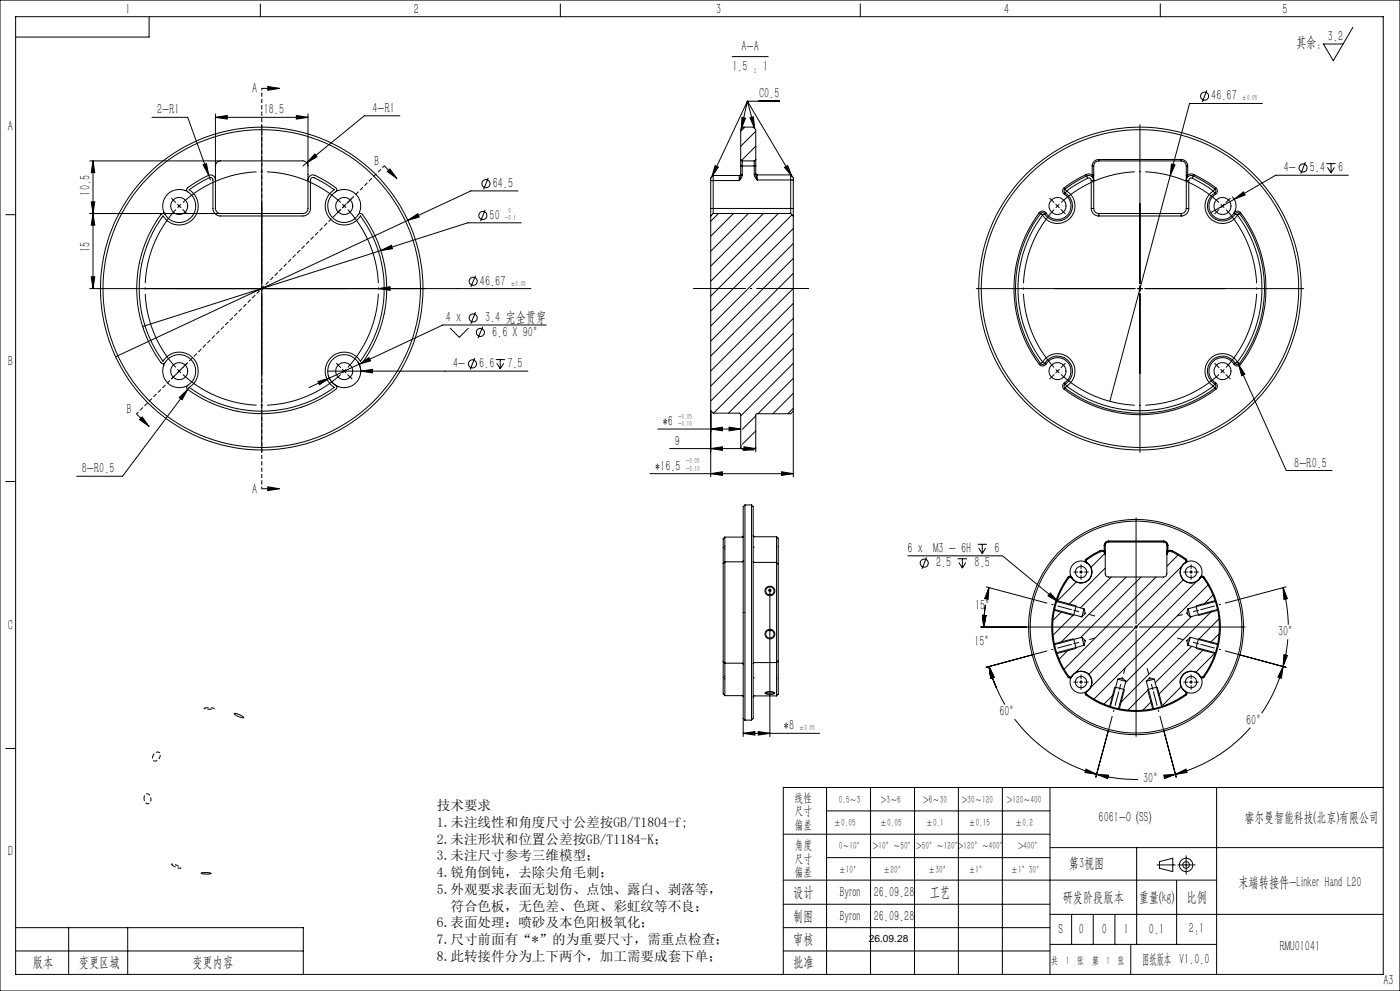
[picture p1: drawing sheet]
<svg xmlns="http://www.w3.org/2000/svg" width="420mm" height="297mm" viewBox="0 0 420 297" stroke-linecap="round" stroke-linejoin="round" font-family="sans-serif">
<g fill="none" stroke="#000" stroke-width=".3">
<path d="M0 0h420v297h-420zM4.7 5h410.3v287h-410.3zM44.7 5v6.1h-40M78.1 1.2v3.8M168.1 1.2v3.8M219.7 17h10.7M258.1 1.2v3.8M348.1 1.2v3.8M405.9 8.2l-5.9 10-3-5h5.9M45.6 35.2h10.7l6.3 17.3M64.6 34.1v19.8M64.6 35.2l3.6-.6v1.1z"/>
<path d="M64.6 35.2h27.8M78.5 37.4v47.6M78.5 26.5h5.3M80.3 25.9l3.5 .6-3.5 .6zM88.9 34.6l3.5 .6-3.5 .5zM92.4 34.1v19.8M120 34.7h-10.7l-17.3 14.1M222.6 35.2l1.1 .2-1.3 3.3zM223.4 38.1l-1.2 1.2M224.2 30.3h.1M224.2 30.3h9.6M224.2 30.3l2.2 8.3"/>
<path d="M224.2 30.3l-10.7 22.7M224.2 30.3l13.4 22.6M224.2 30.3l-1.8 8.4M225 35.3l1-.3 .4 3.6zM226.7 39.3l-4.5 4.5M342 37.4v47.6M362.1 27.1l-1.4 3.4M378.7 31h-21.8l-23.9 89.3M26.9 48.2h64a1.51 1.51 0 0 1 1.5 1.5M27.9 48.2l.5 3.5h-1zM27.9 48.2v38.3M51.4 59.4l1.3 1.3"/>
<path d="M56.1 57.2a5.2 5.2 0 0 0-5.8 1 5.2 5.2 0 0 0-1.1 5.8M60.9 49.4l1-.4 .7 3.5zM62.6 52.5l.5 1.4M64.6 53.9a1.64 1.64 0 0 0-1.1-1.5 1.64 1.64 0 0 0-1.8 .6l-1.6 .8a12.1 12.1 0 0 0-4.1 2.9l.1 .6a5 5 0 0 1 1.2 7.9 5 5 0 0 1-8-1.1l-.5-.1a22.4 22.4 0 0 0-5.1 8.6 37.1 37.1 0 0 0 4.9 36.3h.7a5 5 0 0 1 8-1.2 5 5 0 0 1-1.2 8v.7l.2 .3M64.6 53.9v8.6a1.57 1.57 0 0 0 1.5 1.5M66.1 48.2a1.57 1.57 0 0 0-1.5 1.5M92 48.8l-1.1 .9M92.4 53.9a1.67 1.67 0 0 1 1.1-1.5 1.67 1.67 0 0 1 1.9 .6l1.5 .8a11.9 11.9 0 0 1 4.1 2.9l-.1 .6a5 5 0 0 0-1.1 7.9 5 5 0 0 0 7.9-1.1l.7-.1a37.1 37.1 0 0 1 0 44.9l-.5 .1-.4-.3M92.4 53.9v8.6a1.51 1.51 0 0 1-1.5 1.5h-64M94.4 46.1l.7 .9-3.1 1.8zM101 57.2a5.2 5.2 0 0 1 5.8 1 5.2 5.2 0 0 1 1 5.8M105.6 59.4l-1.3 1.3"/>
<path d="M115.3 49.7l3.8 3.8M116.2 51.4l.8-.8 2.1 2.9zM146.5 53.3l-1.4 3.5M155.4 57.2h-14.1l-19 8.8M213.2 54.1v8.4M213.2 54.1h8.6M214 52.6v11.4M214 52.6l-.8 .7v.8M214 52.6h7.8M214.5 49.6l1 .5-2 2.9zM221.8 52.6v1.5M222.2 52.1l-.4 .5"/>
<path d="M222.2 47.8l.5 .4M222.2 49.7h.5M222.2 47.8v1.9M222.2 52.5l-.4 1.6M222.2 52.5h.5M222.2 47.8v-8.9l.8-.8h3l.7 .8v8.9M222.2 49.7v2.8M222.7 48.2v1.5M222.7 52.5l-.4 1-.5 .6M222.7 48.2h3.6M222.7 49.7h3.6M222.7 49.7v2.8"/>
<path d="M226.3 48.2v1.5M226.3 49.7h.4M226.3 52.3h.4M226.3 52.3l.4 1 .5 .6M226.3 49.7v2.6M226.7 52l.5 .4M226.7 47.8l-.4 .4M226.7 47.8v1.9M226.7 52.3l.5 1.6M226.7 43.8l-4.3 4.4M226.7 49.7v2.6M227.2 52.4v1.5"/>
<path d="M227.2 52.4h10M227.2 53.9h10.8M235.3 50.2l1-.6 1.3 3.3zM237.2 52.4v11.6M237.2 52.4l.8 .8v.7M238 53.9v8.6M314.9 59.4l1.3 1.3M319.3 56.3l.2 .4M319.3 56.3a1.19 1.19 0 0 0 0 2M319.3 58.3a4 4 0 0 1 .8 6.3 4 4 0 0 1-6.3-.8M319.5 56.7a.76 .76 0 0 0 .1 1.2M319.5 56.7l.5 .6"/>
<path d="M319.6 57.9a4.5 4.5 0 0 1 .8 7 4.5 4.5 0 0 1-7-.8M319.6 57.9l-.3 .4M320 57.3a5.2 5.2 0 0 1 1 8.1 5.2 5.2 0 0 1-8.2-1M320 57.3l-.4 .6M325.8 52.3l.2 .4M325.8 52.3a1.79 1.79 0 0 1 1.9 .2M325.8 52.3l-3.4 1.8-3.1 2.2M326 52.7a1.53 1.53 0 0 1 2.1 1.4M326 52.7l-2.5 1.3-4 2.7M326 52.7l.3 .7M326.3 53.4a.79 .79 0 0 1 1.1 .7M326.3 53.4l-3.3 1.8-3 2.1"/>
<path d="M327.4 54.1h.7M327.4 54.1v8.4M327.7 52.5l.4 1.6M327.7 52.5h.4M327.7 49.7h.4M327.7 49.7v2.8M328.1 52.5v1.6M328.1 49.7v2.8M328.1 54.1v8.4M329.6 48.2a1.51 1.51 0 0 0-1.5 1.5M329.6 47.8a1.93 1.93 0 0 0-1.9 1.9M329.6 47.8v.4"/>
<path d="M329.6 48.2h24.8M329.6 47.8h24.8M351.4 49.1l1.1 .3-1.5 3.3zM354.4 47.8a1.93 1.93 0 0 1 1.9 1.9M354.4 47.8v.4M354.4 48.2a1.57 1.57 0 0 1 1.5 1.5M355.9 52.5h.4M355.9 52.5v1.6M355.9 49.7h.4M355.9 54.1h.7M355.9 49.7v2.8M355.9 54.1v8.4"/>
<path d="M356.3 52.5l-.4 1.6M356.3 49.7v2.8M356.6 54.1v8.4M357.7 53.4l3.3 1.8 3 2.1M357.7 53.4a.77 .77 0 0 0-1.1 .7M358 52.7l2.5 1.3 4 2.7M358 52.7a1.49 1.49 0 0 0-2.1 1.4M358 52.7l-.3 .7M358.2 52.3a1.85 1.85 0 0 0-1.9 .2M358.2 52.3l-.2 .4M358.2 52.3l2.6 1.4 3.9 2.6M364 57.3a5.2 5.2 0 0 0-1 8.1 5.2 5.2 0 0 0 8.2-1"/>
<path d="M364 57.3l.4 .6M364.4 57.9a4.5 4.5 0 0 0-.8 7 4.5 4.5 0 0 0 7-.8M364.4 57.9l.2 .4M364.5 56.7a.74 .74 0 0 1-.1 1.2M364.5 56.7l-.5 .6M364.6 58.3a4.1 4.1 0 0 0-.7 6.3 4.1 4.1 0 0 0 6.3-.8M364.7 56.3a1.17 1.17 0 0 1-.1 2M364.7 56.3l-.2 .4M369.1 59.4l-1.3 1.3M369.7 58.9a4.1 4.1 0 0 1 .5 4.9M370.2 59.7l2.8-2.2 .6 .9zM370.2 59.7l-7 4"/>
<path d="M391.6 48.6l-1.4 3.5M397.9 49h2.8M398.3 50.2l1 1.6M399.3 49v2.8M400.3 50.2l-1 1.6M404.5 52.5h-21.8l-12.5 7.2M1.7 64.3h3M27.4 60.5h1l-.5 3.5zM27.9 64l.5 3.5h-1zM41.8 79h.1M42.9 74.6h.1M48.9 64.7a5.7 5.7 0 0 0 8.9 1.1 5.7 5.7 0 0 0-1-8.9l2.1-1.5a11.9 11.9 0 0 1 4.5-2.2l.5 .7v8.6a2.29 2.29 0 0 0 2.2 2.2h24.8a2.23 2.23 0 0 0 2.2-2.2v-8.6a.75 .75 0 0 1 1.1-.6l3.9 2.1 2.2 1.5a5.7 5.7 0 0 0-1.1 8.8 5.7 5.7 0 0 0 8.9-1 36.9 36.9 0 0 1 0 43.6 5.7 5.7 0 0 0-8.9-1.1 5.7 5.7 0 0 0 1.1 8.9 36.8 36.8 0 0 1-43.5 0 5.7 5.7 0 0 0 1-8.9 5.7 5.7 0 0 0-8.9 1.1 36.9 36.9 0 0 1 0-43.6z"/>
<path d="M53.2 61.2l1.1 1.1M54.3 61.2l-1.1 1.1M54.8 62.8l1.3 1.3M102.2 62.8l-1.3 1.3M102.7 61.2l1.1 1.1M103.8 61.2l-1.1 1.1M114.1 74.6h.1M114.2 75.1l3.2-1.6 .4 1zM114.2 75.1l-71.4 22.8M115.3 78.9v.1M122.3 66l3-1.9 .5 .9zM122.3 66l-87.6 40.9"/>
<path d="M145.6 62.9l-1.4 3.4M156.4 66.8h-16.1l-26.1 8.3M213.2 62.5v2.2M213.2 64.7v78.2M213.2 62.5h24.8M214 64h23.2M214 64l-.8 .7M215.5 64l-2.3 2.3M220 64l-6.8 6.8M224.5 64l-11.3 11.3M229 64l-15.8 15.8M233.5 64l-20.3 20.3"/>
<path d="M237.2 64l.8 .7M237.6 64.4l-24.4 24.4M238 62.5v2.2M238 68.5l-24.8 24.7M238 73l-24.8 24.7M238 77.5l-24.8 24.7M238 64.7v78.2M311.8 63.7l.4 .3M311.8 63.7a1.2 1.2 0 0 1 2 .1M311.8 63.7a37.8 37.8 0 0 0 0 45.5M312.2 64a37.3 37.3 0 0 0 0 45M312.2 64a.74 .74 0 0 1 1.2 .1"/>
<path d="M312.2 64l.6 .4M312.8 64.4a36.6 36.6 0 0 0 0 44.1M313.4 64.1l-.6 .3M313.8 63.8l-.4 .3M316.7 61.2l1.1 1.1M317.8 61.2l-1.1 1.1M318.3 62.8l1.3 1.3M327.4 62.5a2.23 2.23 0 0 0 2.2 2.2M327.4 62.5h.7M328.1 62.5a1.51 1.51 0 0 0 1.5 1.5M329.6 64.7h24.8M329.6 64h24.8"/>
<path d="M329.6 64v.7M354.4 64v.7M355.9 62.5a1.57 1.57 0 0 1-1.5 1.5M355.9 62.5h.7M356.6 62.5a2.29 2.29 0 0 1-2.2 2.2M365.7 62.8l-1.3 1.3M366.2 61.2l1.1 1.1M367.3 61.2l-1.1 1.1M370.2 63.8l.4 .3M370.6 64.1l.6 .3M371.2 64.4a36.7 36.7 0 0 1 0 44.1M371.8 64a37.3 37.3 0 0 1 0 45"/>
<path d="M371.8 64a.74 .74 0 0 0-1.2 .1M371.8 64l-.6 .4M372.2 63.7a37.8 37.8 0 0 1 0 45.5M372.2 63.7l-.4 .3M372.2 63.7a1.17 1.17 0 0 0-2 .1M26.9 86.5h132.4M27.4 83h1l-.5 3.5zM41.7 94h.1M42.9 98.4h.1M78.5 85.7v1.5M78.5 88v47.6M113.5 86.5l3.5-.6v1.1z"/>
<path d="M114.1 98.4h.1M115.3 94h.1M135 98.3l2.8 2.8 2.7-2.8M142.7 82.6l-1.4 3.4M142.7 93.6l-1.4 3.4M144.8 97.9l-1.4 3.4M163.9 97.4h-31l-34.1 15.9M238 81.9l-24.8 24.8M238 86.5l-24.8 24.7M238 90.9l-24.8 24.8M238 95.4l-24.8 24.8M238 99.9l-23.9 23.9"/>
<path d="M292.9 86.5h47.6M341.2 86.5h1.6M342 85.7v1.5M342 88v47.6M343.5 86.5h47.6M49.2 108.9a5.2 5.2 0 0 0 1.1 5.8 5.2 5.2 0 0 0 5.8 1.1M52.7 112.3l-1.3 1.3M53.2 110.7l1.1 1.1M53.8 119.2l2.5-2.5-1.7 3.1zM54.3 110.7l-1.1 1.1M56.1 108.9l-1.3 1.3M56.3 116.7l-19.5 26h-13.8"/>
<path d="M56.8 116.1l-.5 .6M95.4 114.3l3.4-1-3 2zM98.3 111.2h60.1M98.5 112.4l.4 1.2 .8 1 1.8 1.2M98.8 113.3l-6.1 2.9M100.9 108.9l1.3 1.3M101 115.8h.5M102.7 110.7l1.1 1.1M103.8 110.7l-1.1 1.1M104.3 112.3l1.3 1.3M107.2 108.3l.7 1.1M107.5 108.7a5 5 0 0 0-7.9-.8 5 5 0 0 0 1.3 7.8l.1 .5a25.2 25.2 0 0 1-10.3 5.8 37.5 37.5 0 0 1-34.4-5.3"/>
<path d="M107.5 108.7l.7 1.8-.1 1.7M107.7 109.1l3-1.9 .5 1zM107.8 108.9l.1 .5M107.9 109.4a5 5 0 0 1-1.1 5.3 5 5 0 0 1-5.3 1.1M108.2 111.2l3.5-.5v1.1zM142.4 107.3l-1.4 3.5M148.7 107.8h2.8M149 108.9l1.1 1.6M150.1 107.8v2.7M151.1 108.9l-1 1.6M238 104.4l-19.5 19.4M238 108.9l-15.8 15.8"/>
<path d="M238 113.4l-10.6 10.6M238 117.9l-6.1 6.1M312.2 109l-.4 .2M312.8 108.5a5.2 5.2 0 0 1 8.2-1 5.2 5.2 0 0 1-1 8.2M312.8 108.5l.6 .4M312.8 108.5l-.6 .5M313.4 108.9a4.5 4.5 0 0 1 7-.8 4.5 4.5 0 0 1-.8 7M313.4 108.9a.76 .76 0 0 1-1.2 .1M313.4 108.9l.4 .2M313.8 109.1a4 4 0 0 1 6.3-.7 4 4 0 0 1-.8 6.3M313.8 109.1a1.2 1.2 0 0 1-2 .1M316.2 112.3l-1.3 1.3"/>
<path d="M316.7 110.7l1.1 1.1M317.8 110.7l-1.1 1.1M319.3 116.7a37.7 37.7 0 0 0 45.4 0M319.3 114.7l.3 .4M319.3 114.7a1.19 1.19 0 0 0 0 2M319.5 116.3a37.3 37.3 0 0 0 45 0M319.5 116.3l-.2 .4M319.6 115.1a.76 .76 0 0 0-.1 1.2M319.6 115.1l.4 .6M319.6 108.9l-1.3 1.3M320 115.7a36.6 36.6 0 0 0 44 0M320 115.7l-.5 .6"/>
<path d="M364 115.7l.5 .6M364.4 115.1a.74 .74 0 0 1 .1 1.2M364.4 115.1l-.4 .6M364.4 108.9l1.3 1.3M364.5 116.3l.2 .4M364.6 114.7l-.2 .4M364.6 114.7a1.17 1.17 0 0 1 .1 2M366.2 110.7l1.1 1.1M367.3 110.7l-1.1 1.1M367.8 112.3l1.3 1.3M370.2 109.1a4.1 4.1 0 0 0-6.3-.7 4.1 4.1 0 0 0 .7 6.3M370.2 109.1a1.17 1.17 0 0 0 2 .1"/>
<path d="M370.6 108.9a.76 .76 0 0 0 1.2 .1M370.6 108.9a4.5 4.5 0 0 0-7-.8 4.5 4.5 0 0 0 .8 7M370.6 108.9l-.4 .2M371.2 108.5a5.2 5.2 0 0 0-8.2-1 5.2 5.2 0 0 0 1 8.2M371.2 108.5l.6 .5M371.2 108.5l-.6 .4M371.2 108.5l.3 .7M371.5 109.2l2 2.9-1 .5zM371.5 109.2l14.4 31.8h13.7M371.8 109l.4 .2M41 124l3.7 3.8M41.8 125.7l.9-.7 2 2.8z"/>
<path d="M66.6 122.1h.1M71 123.2h.1M86 123.2v.1M90.4 122.1h.1M197.3 128.6h24.9M200.9 134.4h25.8M213.2 123.1l.8 .7 8 .1 .2 .3v9.9l.8 .8h3l.7-.8M213.2 128.6l3.5-.6v1.1zM213.2 134.4l3.5-.5v1.1zM218.7 128l3.5 .6-3.5 .5zM222.2 133.6h.1M223.2 133.9l3.5 .5-3.5 .6z"/>
<path d="M226.7 124.6l-4 4.1M226.7 129.1l-4 4M238 123.2l-.8 .8-10.4 .1-.1 11.3M238 122.4l-1.6 1.6M1.7 144.3h3M78.5 146.5h5.3M80.3 145.9l3.5 .6-3.5 .5zM195 142h43M213.2 142l3.5-.6v1.1zM223.5 151.3v64.5M223.5 151.3a1.88 1.88 0 0 0-.5 2.1v61.9M223.5 151.3h2"/>
<path d="M225.5 151.3v64.5M225.5 151.3a1.96 1.96 0 0 1 .5 2.1v60.4a1.96 1.96 0 0 1-.5 2M234.5 141.4l3.5 .6-3.5 .5zM340.8 155.2v31.7M217 168.9v29.4M217.5 168.4v30.4M217.5 161v7.4M217.5 161l-.5 .5v7.4M217.5 168.4l-.5 .5M223 168.1l-.2 .3h-5.3M223 160.7l-.2 .3h-5.3M226 168.3l.2 .3h6.8"/>
<path d="M226 160.6l.2 .3h6.8M226 164h.3M230.5 178.2h1M230.5 176.9h1M230.6 176.6l.7 .7M231 176.4v44.4M231.3 176.6l-.7 .7M233 168.6v30M233 160.9v7.7M233 160.9l.5 .5v7.6M233 168.6l.5 .4M233.5 169v29.1"/>
<path d="M272.3 166.6h28.4l16.8 13.8M278 167l-1.4 3.5M287.3 167.5h2.8M287.7 168.6l1 1.6M288.7 167.5v2.7M289.7 168.6l-1 1.6M293.3 163.1h2.8M293.6 164.2l1.1 1.7M294.7 163.1v2.8M295.7 164.2l-1 1.7M295.7 175.9l14.2 3.7M296.7 176.1l-.3 3.5-1-.2z"/>
<path d="M296.7 176.1l-.8 3.4M315.1 177.7l2.4 2.7-3.1-1.8zM320.4 173a25.3 25.3 0 0 0 0 29.9M320.4 173l.3 .1M320.7 173.1a.47 .47 0 0 1 .8 .1M320.7 173.1a25.6 25.6 0 0 0-3.7 7.2M321.2 172.6l-.8 .4M321.2 172.6l.1 .2M321.3 172.8l.3 .3M321.3 172.8v.2M321.6 173.1l-.1 .1M322.1 171.4h1.2"/>
<path d="M322.9 174.4l-5.9 5.9M323.8 171.4h1M324.3 169.2v1.2M324.3 171v.9M324.3 172.4v1.2M325.3 171.4h1.2M325.5 168.4h.2M325.5 168.4a3.3 3.3 0 0 0-3.5 .7 3.3 3.3 0 0 0-.8 3.5M325.7 168.4l.3 .3M325.7 168.4h.1M325.8 167.6l-.3 .8M325.8 167.6l.2 .2"/>
<path d="M326 167.8a.51 .51 0 0 0 0 .8M326 168.7a3.2 3.2 0 0 1 .6 5 3.2 3.2 0 0 1-5-.6M326 168.6a3.3 3.3 0 0 1 .6 5.2 3.3 3.3 0 0 1-5.1-.6M326 168.6v.1M330 165.1l.7-.2 .6 .2M330 165.1l.1 .2M330 165.1l-4.2 2.5M330.1 165.3a1 1 0 0 1 1.5 .9M330.1 165.3l-4.1 2.5M331.3 165.1l.3 1.1M331.3 165.1h.3M331.3 163.4h.3"/>
<path d="M331.3 163.4v1.7M331.5 165.8l-4.2 4.2M331.6 166.2v5.7a.96 .96 0 0 0 1 1h16.5a.96 .96 0 0 0 1-1v-5.7M331.6 165.1v1.1M331.6 170.2l-11 11M331.6 163.4v1.7M332.6 162.1a1.33 1.33 0 0 0-1.3 1.3M332.6 162.1v.4M332.6 162.5a.96 .96 0 0 0-1 .9M332.6 162.1h16.5M332.6 162.5h16.5M333.4 172.9l-9.3 9.3"/>
<path d="M337.9 172.9l-19.9 19.9M342.3 172.9l-18.1 18.2M346.8 172.9l-27.6 27.7M349.1 162.1a1.33 1.33 0 0 1 1.3 1.3M349.1 162.1v.4M349.1 162.5a.96 .96 0 0 1 1 .9M350.1 165.1h.3M350.1 165.1v1.1M350.1 163.4h.3M350.1 163.4v1.7M350.4 165.1l-.3 1.1M350.4 163.4v1.7"/>
<path d="M351.5 165.3l4.1 2.5M351.5 165.3a.97 .97 0 0 0-1.4 .9M351.6 165.1l-.6-.2-.6 .2M351.6 165.1l-.1 .2M351.6 165.1l4.2 2.5M353.4 166.3l-3.3 3.4M354.4 169.8l-31.7 31.7M355 173.8l-28.4 28.3M355.1 171.4h1.2M355.6 168.6a3.3 3.3 0 0 0-.6 5.2 3.3 3.3 0 0 0 5.1-.6M355.6 168.6v.1M355.6 167.8l.2 .5-.2 .3"/>
<path d="M355.6 168.7a3.2 3.2 0 0 0-.6 5 3.2 3.2 0 0 0 5-.6M355.8 167.6l-.2 .2M355.8 167.6l.3 .8M356 168.4h-.2M356 168.4l-.4 .3M356 168.4h.1M356.1 168.4a3.3 3.3 0 0 1 3.5 .7 3.3 3.3 0 0 1 .8 3.5M356.8 171.4h1M357.3 169.2v1.2M357.3 171v.9M357.3 172.4v1.2M358.3 171.4h1.2"/>
<path d="M358.9 174.3l-31.7 31.8M360 173.1l.1 .1M360.4 172.8l-.4 .3M360.4 172.8v.2M360.4 172.6v.2M360.4 172.6l.8 .4M361 173.1a.51 .51 0 0 0-.9 .1M361 173.1a24.3 24.3 0 0 1 3.6 7.2M361.2 173l-.2 .1M361.2 173a25.3 25.3 0 0 1 0 29.9M362.4 175.3l-34.2 34.2M363.9 178.3l-2.9 3"/>
<path d="M384.9 176.1l1.3 3.3-1 .2zM384.9 176.1l1.2 6 .4 5.2M385.9 175.9l-14.1 3.7M217 198.3v7.9a2.51 2.51 0 0 0 .5 2.3M217 198.3l.5 .5M217.5 198.8h5.2l.3 .3M217.5 198.8v9.7M230.5 188.9h1M233 198.6h-6.8l-.2 .3M233 198.6v10M233.5 198.1v8.3a2.12 2.12 0 0 1-.5 2.2M233.5 198.1l-.5 .5"/>
<path d="M294.1 187.9h45.7M294.7 184.4l1.1 .1-.7 3.4zM295.3 183.8l-.2 4.1M295.6 181.3l-.5 6.6M296.7 199.7l1.5 3.2-1 .4zM296.7 199.7l2.2 6.4M296.7 199.7l2 5.9 2.8 5.6M309.9 196.2l-14.2 3.8M316.3 192.9l5.8-1.5 .6 2.2 .2 .7-5.8 1.6M316.4 193.2l.6 2.4M316.4 182.7a24.8 24.8 0 0 0 0 10.5M316.4 182.7l8.2 2.2"/>
<path d="M317 180.3l-.6 2.4M317 195.6a25.6 25.6 0 0 0 3.7 7.1M317 180.3l8.2 2.2M317.1 180l5.8 1.6-.2 .6-.6 2.3-5.8-1.6M318.6 183.3l-2.7 2.6M320.6 194.6l-2.9 3M322.1 184.2l-6.2 6.2M324.6 191l.6 2.4M324.6 191l-8.2 2.2M324.6 191l1 1-.4 1.4M325.2 182.5l-.6 2.4M325.2 193.4l-8.2 2.2"/>
<path d="M325.2 182.5l.4 1.4-1 1M340.3 187.9h1M340.8 187.4v1.1M340.8 188.9v31.8M341.8 187.9h31.8M356.4 182.5l.7 2.4M356.4 193.4l8.2 2.2M356.4 182.5l-.4 1.4 1.1 1M357.1 191l-.7 2.4M357.1 191l8.2 2.2M357.1 191l-1.1 1 .4 1.4M357.4 184.8l-19.8 19.8"/>
<path d="M357.5 193.7l-10.9 10.9M361 194.7l-13.5 13.5M363.6 183.1l-27.6 27.6M364.5 180l-5.7 1.6 .4 1.6 .4 1.3 5.7-1.6M364.6 180.3l.7 2.4M364.6 195.6a24.3 24.3 0 0 1-3.6 7.1M364.6 195.6l-5.9 5.9M364.6 180.3l-8.2 2.2M365.3 193.2l-.7 2.4M365.3 182.7a26.4 26.4 0 0 1 0 10.5M365.3 182.7l-8.2 2.2M365.3 192.9l-5.7-1.5-.4 1.3-.4 1.6 5.7 1.6"/>
<path d="M365.7 185.5l-6.1 6.2M365.7 190l-2.6 2.6M371.8 196.2l14.1 3.8M384.9 199.7l-.5 3.6-1-.4zM384.9 199.7a44.6 44.6 0 0 1-6.4 14M385.2 196.2l1 .3-1.3 3.2zM386.3 191.6l-.5 4.1-.9 4M70.3 213.9l1.8 .4 1 .7-1.5-.2-1-.6zM217.5 208.5h5.3l.2 .3M223 219.8l3.5-.6v1.1zM223 215.3l.5 .5M223 215.3v5.5"/>
<path d="M223 219.8h22.9M223.5 215.8h2M226 203.1h.3M227.5 219.2l3.5 .6-3.5 .5zM229.5 207.6a3 3 0 0 1 3 .1 3.3 3.3 0 0 1-3 0zM229.8 207.6a1.98 1.98 0 0 1 2.4 .2l-.2 .1a2.18 2.18 0 0 1-2.2-.3zM233 208.6h-6.7l-.3 .3M304.4 215.5a45.5 45.5 0 0 0 24.6 16.6M320.4 202.9l.8 .3M320.7 202.7l-.3 .2M321.2 203.2a3.3 3.3 0 0 0 .8 3.6 3.3 3.3 0 0 0 3.5 .7M321.3 202.9v.2"/>
<path d="M321.3 203.1l-.1 .1M321.5 202.7a.47 .47 0 0 1-.8 0M321.5 202.7a3.3 3.3 0 0 1 5.1-.6 3.3 3.3 0 0 1-.6 5.2M321.5 202.7h.1M321.6 202.7l-.3 .4M321.6 202.7a3.2 3.2 0 0 1 5-.5 3.2 3.2 0 0 1-.6 5M322.1 204.4h1.2M323.8 204.4h1M324.3 202.2v1.2M324.3 203.9v1M324.3 205.4v1.2M325.3 204.4h1.2"/>
<path d="M325.5 207.5l.3 .8M325.5 207.5h.2M325.8 207.5h-.1M325.8 208.3a25.3 25.3 0 0 0 30 0M326 208.1a25.6 25.6 0 0 0 7.1 3.6M326 207.2l-.3 .3M326 207.2v.1M326 208.1l-.2 .2M326 207.3a.47 .47 0 0 0 0 .8M332.5 218.9l-3.8 14.1M332.9 211.7l1.5-5.8 2 .5 .9 .3-1.5 5.7M333.1 211.7l2.5 .7"/>
<path d="M334.1 208.1l-2.9 2.9M335.4 203.5l2.3 .7M335.4 203.5l-2.3 8.2M335.4 203.5l1.3-.3 1 1M335.6 212.4a24.8 24.8 0 0 0 10.5 0M337.7 204.2l-2.1 8.2M343.9 204.2l2.2 8.2M344.5 206.6l2.7-.7 1.5 5.8M344.5 206.7l-6.1 6.1M344.5 206.6l-.2 .1 1.5 5.7M345.5 210.2l-2.7 2.7M346.3 203.5l-2.4 .7"/>
<path d="M346.3 203.5l2.2 8.2M346.3 203.5l-1.4-.3-1 1M348.5 211.7l-2.4 .7M349.1 218.9l3.8 14.1M354.3 205.8l-5.8 5.9M355.1 204.4h1.2M355.6 207.3l.2 .2-.2 .6M355.6 208.1a25.2 25.2 0 0 1-7.1 3.6M355.6 207.2l.4 .3M355.6 207.2v.1M355.6 208.1l.2 .2M355.8 207.5h.2"/>
<path d="M356 207.5h.1M356.1 207.5l-.3 .8M356.8 204.4h1M357.3 202.2v1.2M357.3 203.9v1M357.3 205.4v1.2M358.3 204.4h1.2M360 202.7l.4 .4M360 202.7a3.2 3.2 0 0 0-5-.5 3.2 3.2 0 0 0 .6 5M360.1 202.7a.51 .51 0 0 0 .9 0M360.1 202.7a3.3 3.3 0 0 0-5.1-.6 3.3 3.3 0 0 0 .6 5.2M360.1 202.7h-.1"/>
<path d="M360.4 202.9v.2M360.4 203.1v.1M360.4 203.2a3.3 3.3 0 0 1-.8 3.6 3.3 3.3 0 0 1-3.5 .7M361 202.7l.2 .2M361.2 202.9l-.8 .3M375.1 218.1a45.7 45.7 0 0 1-22.5 14M1.7 224.3h3M248 236v56M261.2 236v56M274.4 236v56M287.5 236v56M300.7 236v56"/>
<path d="M315 236v56M325.8 230.5l3.2 1.6-3.5-.6zM329 232.1l3.5 .2-.2 1.1zM329 232.1l6.6 1.2 5.8 .3M349.1 232.3l3.5-.2-3.2 1.3zM352.6 232.1l-2 .4M352.6 232.1l3.2-1.6 .3 1zM365 236v56M415 236h-180v56M235 250h80M248 257h67M248 243h67"/>
<path d="M315 254h100M341 254v29M4.7 278h86.3v14M20.6 278v14M38.3 278v14M60.3 261.7l1.4-.2 1.6 .3-1.7 .2zM235 263.8h130M235 278h80M235 271h80M315 274h100M321.5 274v9M328 274v9"/>
<path d="M334.5 274v9M353 264v19M4.7 285h86.3M235 285h80M315 283h50M339.2 283v9"/>
<circle cx="361.4" cy="28.8" r="1.21"/>
<circle cx="145.8" cy="55" r="1.21"/>
<circle cx="390.9" cy="50.3" r="1.22"/>
<circle cx="53.8" cy="61.7" r="2.55"/>
<circle cx="103.3" cy="61.7" r="2.56"/>
<circle cx="144.9" cy="64.6" r="1.22"/>
<circle cx="317.2" cy="61.7" r="2.55"/>
<circle cx="366.7" cy="61.7" r="2.55"/>
<circle cx="78.5" cy="86.5" r="48.4"/>
<circle cx="78.5" cy="86.5" r="47.6"/>
<circle cx="141.9" cy="84.3" r="1.21"/>
<circle cx="141.9" cy="95.3" r="1.21"/>
<circle cx="144.1" cy="99.6" r="1.21"/>
<circle cx="342" cy="86.5" r="47.6"/>
<circle cx="342" cy="86.5" r="48.4"/>
<circle cx="53.8" cy="111.2" r="2.55"/>
<circle cx="103.3" cy="111.2" r="2.56"/>
<circle cx="141.7" cy="109.1" r="1.21"/>
<circle cx="317.2" cy="111.2" r="2.55"/>
<circle cx="366.7" cy="111.2" r="2.55"/>
<circle cx="231" cy="177.1" r="1.23"/>
<circle cx="231" cy="177.1" r="1.48"/>
<circle cx="277.3" cy="168.8" r="1.21"/>
<circle cx="324.3" cy="171.4" r="1.7"/>
<circle cx="357.3" cy="171.4" r="1.71"/>
<circle cx="231" cy="190.1" r="1.23"/>
<circle cx="231" cy="190" r="1.48"/>
<circle cx="340.8" cy="188" r="32.2"/>
<circle cx="340.8" cy="187.9" r="31.8"/>
<circle cx="324.3" cy="204.4" r="1.69"/>
<circle cx="357.3" cy="204.4" r="1.7"/>
</g>
<path d="M52.7 62.8a35 35 0 0 0 0 47.3M102.2 60.7a35 35 0 0 0-47.3 0M316.2 62.8a35 35 0 0 0 0 47.3M365.7 60.7a35 35 0 0 0-47.4 0M54.9 112.3a35 35 0 0 0 47.3 0M104.3 110.1a35 35 0 0 0 0-47.3M318.3 112.3a35 35 0 0 0 47.4 0M367.8 110.1a35 35 0 0 0 0-47.3" fill="none" stroke="#000" stroke-width=".3" stroke-dasharray="30.5 1.3 .6 1.3" stroke-dashoffset="6.1" stroke-linecap="butt"/>
<g fill="none" stroke="#0a0605" stroke-width=".3">
<path d="M347.1 259.2h5.5M347.8 258.2l4-1v4l-4-1zM353.3 259.2h5.2M355.8 256.5v5.5"/>
<circle cx="355.8" cy="259.2" r="1"/>
<circle cx="355.8" cy="259.2" r="2"/>
</g>
<path d="M41 124l74.3-74.3M45.9 226.6a1 1 0 0 0 .3 1.4 1 1 0 0 0 1.4-.5 1.13 1.13 0 0 0 .6-1.2 1.13 1.13 0 0 0-1.1-.9l-.8 .4-.4 .8" fill="none" stroke="#000" stroke-width=".3" stroke-dasharray="1.3 .6" stroke-dashoffset=".5" stroke-linecap="butt"/>
<path d="M61.7 212.1l-.4 .2 1.4 .3 1.6-.2-1-.3h-1.6M43.2 239.2a1.14 1.14 0 0 0 .4 1.4 1.14 1.14 0 0 0 1.4-.1 1.58 1.58 0 0 0-1.1-2.5l-.5 .4-.2 .8" fill="none" stroke="#000" stroke-width=".3" stroke-dasharray="1.3 .6" stroke-dashoffset=".4" stroke-linecap="butt"/>
<path d="M51.8 259.4l.9 .4a1.36 1.36 0 0 0 1.5 .3l-1.1-.8a1.36 1.36 0 0 0-1.6-.2l.3 .3" fill="none" stroke="#000" stroke-width=".3" stroke-dasharray="1.3 .6" stroke-dashoffset=".3" stroke-linecap="butt"/>
<path d="M78.5 26.5v119.9" fill="none" stroke="#000" stroke-width=".3" stroke-dasharray="1.3 .6" stroke-dashoffset=".7" stroke-linecap="butt"/>
<path d="M242.7 86.5h-34.8" fill="none" stroke="#000" stroke-width=".3" stroke-dasharray="30.5 1.3 .6 1.3" stroke-dashoffset="14.7" stroke-linecap="butt"/>
<path d="M322 182.9l6.5 1.7M322 193l6.5-1.8M359.7 193l-6.6-1.8M359.7 182.9l-6.6 1.7M335.8 206.8l1.7-6.6M345.9 206.8l-1.8-6.6" fill="none" stroke="#000" stroke-width=".3" stroke-dasharray="30.5 1.3 .6 1.3" stroke-dashoffset="28.7" stroke-linecap="butt"/>
<path d="M321.5 182.7l-11.6-3.1M321.5 193.1l-11.6 3.1M360.1 193.1l11.7 3.1M360.1 182.7l11.7-3.1M335.7 207.2l-3.2 11.7M346 207.2l3.1 11.7" fill="none" stroke="#000" stroke-width=".3" stroke-dasharray="30.5 1.3 .6 1.3" stroke-dashoffset="26" stroke-linecap="butt"/>
<g fill="#000">
<path d="M80.3 25.9l3.5 .6-3.5 .6zM80.3 145.9l3.5 .6-3.5 .5zM41.8 125.7l.9-.7 2 2.8zM116.2 51.4l.8-.8 2.1 2.9z"/>
<path d="M27.9 48.2l.5 3.5h-1zM27.4 60.5h1l-.5 3.5z"/>
<path d="M27.4 83h1l-.5 3.5zM27.9 64l.5 3.5h-1z"/>
<path d="M113.5 86.5l3.5 .5v-1.1zM95.4 114.3l.4 1 3-2zM107.7 109.1l3.5-.9-.5-1zM114.2 75.1l3.6-.6-.4-1zM64.6 35.2l3.6-.6v1.1zM88.9 34.6l3.5 .6-3.5 .5zM94.4 46.1l-2.4 2.7 3.1-1.8zM122.3 66l3.5-1-.5-.9zM108.2 111.2l3.5 .6v-1.1zM53.8 119.2l.8 .6 1.7-3.1zM60.9 49.4l1.7 3.1-.7-3.5zM214.5 49.6l1 .5-2 2.9zM235.3 50.2l1-.6 1.3 3.3zM222.6 35.2l1.1 .2-1.3 3.3zM225 35.3l1-.3 .4 3.6zM351.4 49.1l-.4 3.6 1.5-3.3zM370.2 59.7l3.4-1.3-.6-.9zM371.5 109.2l1 3.4 1-.5z"/>
<path d="M213.2 128.6l3.5-.6v1.1zM218.7 128l3.5 .6-3.5 .5zM213.2 134.4l3.5-.5v1.1zM223.2 133.9l3.5 .5-3.5 .6zM213.2 142l3.5-.6v1.1zM234.5 141.4l3.5 .6-3.5 .5z"/>
<path d="M296.7 176.1l-.3 3.5-1-.2zM294.7 184.4l1.1 .1-.7 3.4zM294.7 184.4l1.1 .1-.7 3.4zM296.7 199.7l1.5 3.2-1 .4zM296.7 199.7l1.5 3.2-1 .4zM325.8 230.5l3.2 1.6-3.5-.6zM329 232.1l3.5 .2-.2 1.1zM349.1 232.3l3.5-.2-3.2 1.3zM352.6 232.1l3.2-1.6 .3 1zM384.9 199.7l-.5 3.6-1-.4zM385.2 196.2l1 .3-1.3 3.2zM384.9 176.1l1.3 3.3-1 .2zM315.1 177.7l-.7 .9 3.1 1.8z"/>
<path d="M227.5 219.2l3.5 .6-3.5 .5zM223 219.8l3.5-.6v1.1z"/>
</g>
<g font-size="4.4">
<text x="37.7" y="4.1">1</text>
<text x="124.2" y="4.1">2</text>
<text x="214.9" y="4.1">3</text>
<text x="301.2" y="4.1">4</text>
<text x="384.7" y="4.1">5</text>
<text x="222.5" y="15.2">A-A</text>
<text x="388.8" y="14.1">其余：</text>
<text x="398.4" y="12.3">3.2</text>
<text x="219.7" y="21.4">1.5 : 1</text>
<text x="75.7" y="28">A</text>
<text x="227.7" y="29.4">C0.5</text>
<text x="47.2" y="34.3">2-R1</text>
<text x="79.1" y="34.3">18.5</text>
<text x="111.7" y="33.8">4-R1</text>
<text x="363.4" y="30.1">46.67</text>
<text x="2.3" y="39.3">A</text>
<text x="112.3" y="49.7">B</text>
<text x="385.1" y="51.6">4-</text>
<text x="392.9" y="51.6">5.4</text>
<text x="401.4" y="51.6">6</text>
<text x="27.1" y="58.6" transform="rotate(-90 27.1 58.6)">10.5</text>
<text x="147.8" y="56.3">64.5</text>
<text x="146.9" y="65.9">50</text>
<text x="27.1" y="75.7" transform="rotate(-90 27.1 75.7)">15</text>
<text x="144" y="85.6">46.67</text>
<text x="133.7" y="96.6">4 x</text>
<text x="145.5" y="96.6">3.4 完全贯穿</text>
<text x="147.7" y="100.9">6.6 X 90°</text>
<text x="2.3" y="109.6">B</text>
<text x="135.9" y="110.3">4-</text>
<text x="143.7" y="110.3">6.6</text>
<text x="152.2" y="110.3">7.5</text>
<text x="38" y="124">B</text>
<text x="198.9" y="127.7">*6</text>
<text x="202.5" y="133.5">9</text>
<text x="24.6" y="141.8">8-R0.5</text>
<text x="196.6" y="141.1">*16.5</text>
<text x="388.3" y="140.1">8-R0.5</text>
<text x="75.7" y="147.9">A</text>
<text x="272.3" y="165.7">6 x M3 - 6H</text>
<text x="298.3" y="165.7">6</text>
<text x="280.8" y="170.1">2.5</text>
<text x="292.4" y="170.1">8.5</text>
<text x="292.5" y="182.9">15°</text>
<text x="2.3" y="188.9">C</text>
<text x="383.4" y="190.7">30°</text>
<text x="292.3" y="193.7">15°</text>
<text x="299.8" y="214.6">60°</text>
<text x="235.2" y="218.9">*8</text>
<text x="373.9" y="217.2">60°</text>
<text x="342.9" y="234.6">30°</text>
<text x="329.6" y="246.3">6061-O (SS)</text>
<text x="2.3" y="256.5">D</text>
<text x="320.6" y="260.1">第3视图</text>
<text x="237.9" y="268.9">设计</text>
<text x="251.8" y="268.9">Byron</text>
<text x="262.1" y="268.9">26.09.28</text>
<text x="278.9" y="268.9">工艺</text>
<text x="371.5" y="265.9">末端转接件-Linker Hand L20</text>
<text x="237.9" y="275.9">制图</text>
<text x="251.8" y="275.9">Byron</text>
<text x="262.1" y="275.9">26.09.28</text>
<text x="318.8" y="270.4">研发阶段版本</text>
<text x="341.6" y="270.4">重量(kg)</text>
<text x="355.9" y="270.4">比例</text>
<text x="317.6" y="279.9">S</text>
<text x="323.6" y="280">0</text>
<text x="330.5" y="279.9">0</text>
<text x="337.2" y="279.9">1</text>
<text x="344.7" y="279.9">0.1</text>
<text x="356.7" y="279.6">2:1</text>
<text x="237.9" y="282.9">审核</text>
<text x="383.9" y="284.9">RMU01041</text>
<text x="9.9" y="289.9">版本</text>
<text x="23.7" y="289.9">变更区域</text>
<text x="57.7" y="289.9">变更内容</text>
<text x="237.9" y="289.9">批准</text>
<text x="342.6" y="288.9">图纸版本 V1.0.0</text>
<text x="415" y="295.1">A3</text>
</g>
<text font-size="4.2" x="373.4" y="246.3">睿尔曼智能科技(北京)有限公司</text>
<g font-size="4.1">
<text x="131.1" y="242.9">技术要求</text>
<text x="131.1" y="247.9">1.未注线性和角度尺寸公差按GB/T1804-f;</text>
<text x="131.1" y="252.9">2.未注形状和位置公差按GB/T1184-K；</text>
<text x="131.1" y="257.9">3.未注尺寸参考三维模型；</text>
<text x="131.1" y="262.9">4.锐角倒钝，去除尖角毛刺；</text>
<text x="131.1" y="267.9">5.外观要求表面无划伤、点蚀、露白、剥落等，</text>
<text x="135.1" y="272.9">符合色板，无色差、色斑、彩虹纹等不良；</text>
<text x="131.1" y="277.9">6.表面处理：喷砂及本色阳极氧化；</text>
<text x="131.1" y="282.9">7.尺寸前面有“*”的为重要尺寸，需重点检查；</text>
<text x="131.1" y="287.9">8.此转接件分为上下两个，加工需要成套下单；</text>
</g>
<g font-size="3.8">
<text x="238.4" y="240.3">线性</text>
<text x="238.4" y="244.3">尺寸</text>
<text x="238.4" y="248.3">偏差</text>
<text x="238.4" y="254.6">角度</text>
<text x="238.4" y="258.6">尺寸</text>
<text x="238.4" y="262.6">偏差</text>
</g>
<text font-size="3.2" x="315.3" y="288.9">共 1 张 第 1 张</text>
<g font-size="3.1">
<text x="251.6" y="240.8">0.5～3</text>
<text x="264.2" y="240.8">&gt;3～6</text>
<text x="277" y="240.8">&gt;6～30</text>
<text x="288.6" y="240.8">&gt;30～120</text>
<text x="302" y="240.8">&gt;120～400</text>
<text x="250.1" y="247.6">±0.05</text>
<text x="264" y="247.6">±0.05</text>
<text x="277.7" y="247.6">±0.1</text>
<text x="290.5" y="247.6">±0.15</text>
<text x="304.5" y="247.6">±0.2</text>
<text x="251.6" y="254.6">0～10°</text>
<text x="261.9" y="254.6">&gt;10°～50°</text>
<text x="274.9" y="254.6">&gt;50°～120°</text>
<text x="287.4" y="254.6">&gt;120°～400°</text>
<text x="305.4" y="254.6">&gt;400°</text>
<text x="251.6" y="261.6">±10′</text>
<text x="265" y="261.6">±20′</text>
<text x="278.5" y="261.6">±30′</text>
<text x="290.5" y="261.6">±1°</text>
<text x="303.2" y="261.6">±1°30′</text>
</g>
<text font-size="3" x="260.6" y="282.4">26.09.28</text>
<g font-size="2.2">
<text x="372.6" y="30.1">±0.05</text>
<text x="151.5" y="65.9">-0.1</text>
<text x="152.6" y="63.7">0</text>
<text x="153.2" y="85.6">±0.05</text>
<text x="203.5" y="125.5">-0.05</text>
<text x="203.5" y="127.7">-0.10</text>
<text x="205.8" y="138.9">-0.05</text>
<text x="205.8" y="141">-0.10</text>
<text x="239.8" y="218.9">±0.05</text>
</g>
</svg>
